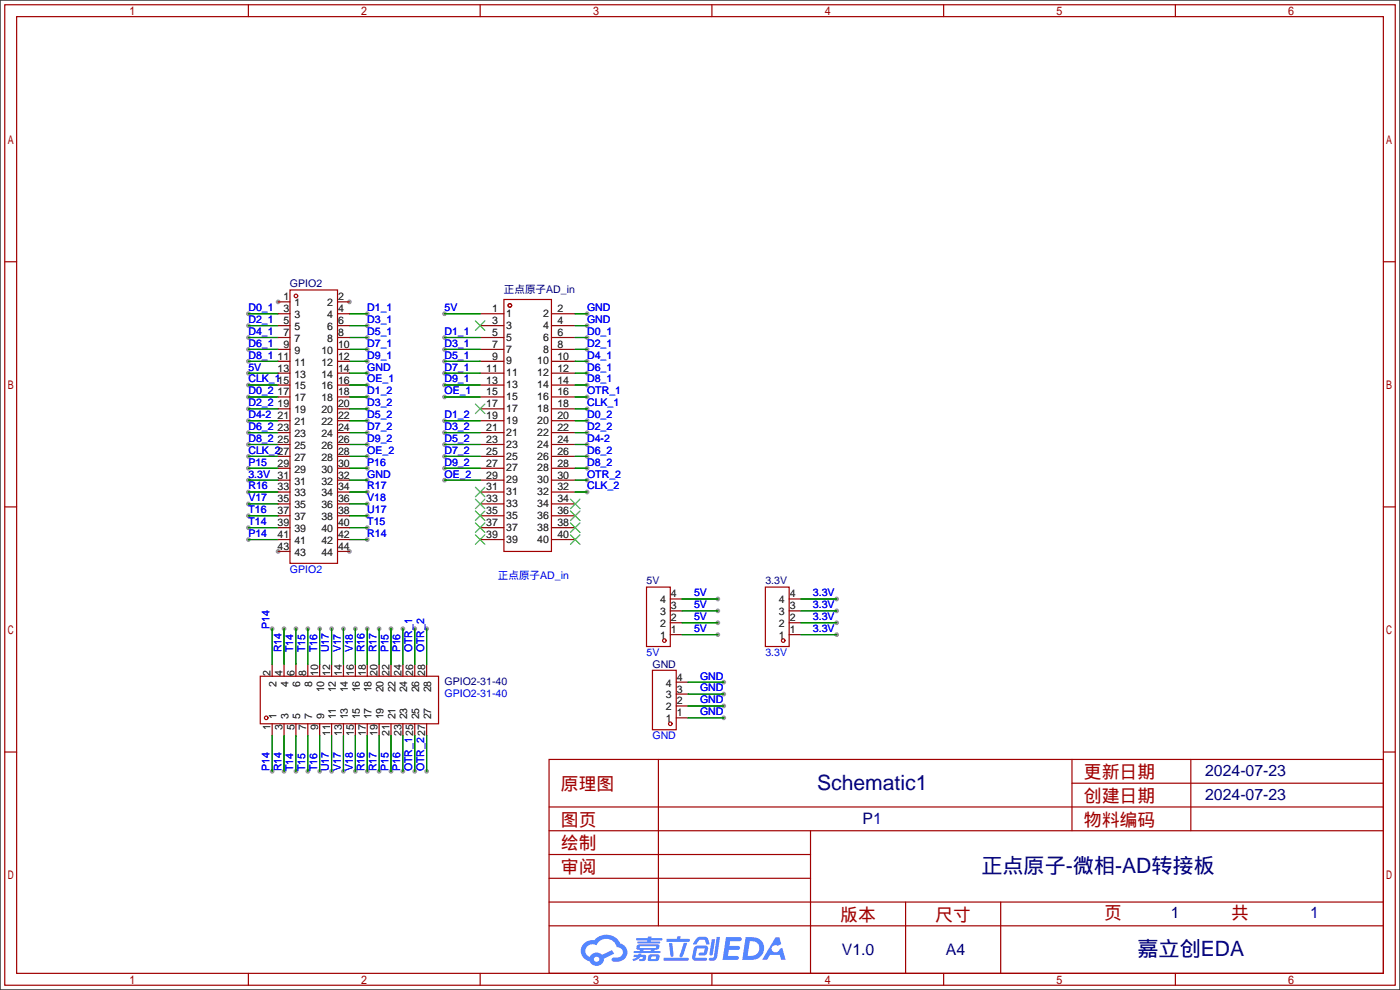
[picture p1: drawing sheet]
<svg xmlns="http://www.w3.org/2000/svg" width="299mm" height="212mm" viewBox="0 0 299 212" stroke-linecap="round" stroke-linejoin="round" font-family="sans-serif">
<path d="M0 0h299.2v211.6h-299.2z" fill="#fff" stroke="#000" stroke-width=".25"/>
<g fill="#999">
<circle cx="59.4" cy="64.5" r=".51"/>
<circle cx="74.7" cy="117.9" r=".51"/>
<circle cx="59.4" cy="117.9" r=".51"/>
<circle cx="74.7" cy="64.5" r=".51"/>
<circle cx="53.1" cy="79.8" r=".51"/>
<circle cx="95" cy="67.1" r=".51"/>
<circle cx="78.5" cy="79.8" r=".51"/>
<circle cx="78.5" cy="102.6" r=".51"/>
<circle cx="125.5" cy="67.1" r=".51"/>
<circle cx="125.5" cy="69.6" r=".51"/>
<circle cx="78.5" cy="67.1" r=".51"/>
<circle cx="78.5" cy="69.6" r=".51"/>
<circle cx="78.5" cy="72.1" r=".51"/>
<circle cx="78.5" cy="74.7" r=".51"/>
<circle cx="78.5" cy="77.2" r=".51"/>
<circle cx="95" cy="72.1" r=".51"/>
<circle cx="95" cy="74.7" r=".51"/>
<circle cx="95" cy="77.2" r=".51"/>
<circle cx="95" cy="79.8" r=".51"/>
<circle cx="95" cy="82.3" r=".51"/>
<circle cx="125.5" cy="72.1" r=".51"/>
<circle cx="53.1" cy="67.1" r=".51"/>
<circle cx="53.1" cy="69.6" r=".51"/>
<circle cx="53.1" cy="72.1" r=".51"/>
<circle cx="53.1" cy="74.7" r=".51"/>
<circle cx="53.1" cy="77.2" r=".51"/>
<circle cx="125.5" cy="74.7" r=".51"/>
<circle cx="125.5" cy="77.2" r=".51"/>
<circle cx="125.5" cy="79.8" r=".51"/>
<circle cx="125.5" cy="82.3" r=".51"/>
<circle cx="95" cy="84.8" r=".51"/>
<circle cx="78.5" cy="82.3" r=".51"/>
<circle cx="125.5" cy="84.8" r=".51"/>
<circle cx="53.1" cy="82.3" r=".51"/>
<circle cx="125.5" cy="87.4" r=".51"/>
<circle cx="95" cy="89.9" r=".51"/>
<circle cx="95" cy="92.5" r=".51"/>
<circle cx="95" cy="95" r=".51"/>
<circle cx="95" cy="97.5" r=".51"/>
<circle cx="95" cy="100.1" r=".51"/>
<circle cx="95" cy="102.6" r=".51"/>
<circle cx="125.5" cy="89.9" r=".51"/>
<circle cx="125.5" cy="92.5" r=".51"/>
<circle cx="125.5" cy="95" r=".51"/>
<circle cx="125.5" cy="97.5" r=".51"/>
<circle cx="125.5" cy="100.1" r=".51"/>
<circle cx="125.5" cy="102.6" r=".51"/>
<circle cx="125.5" cy="105.2" r=".51"/>
<circle cx="78.5" cy="84.8" r=".51"/>
<circle cx="78.5" cy="87.4" r=".51"/>
<circle cx="78.5" cy="89.9" r=".51"/>
<circle cx="78.5" cy="92.5" r=".51"/>
<circle cx="78.5" cy="95" r=".51"/>
<circle cx="78.5" cy="97.5" r=".51"/>
<circle cx="53.1" cy="102.6" r=".51"/>
<circle cx="53.1" cy="84.8" r=".51"/>
<circle cx="53.1" cy="87.4" r=".51"/>
<circle cx="53.1" cy="89.9" r=".51"/>
<circle cx="53.1" cy="92.5" r=".51"/>
<circle cx="53.1" cy="95" r=".51"/>
<circle cx="53.1" cy="97.5" r=".51"/>
<circle cx="53.1" cy="105.2" r=".51"/>
<circle cx="53.1" cy="107.7" r=".51"/>
<circle cx="53.1" cy="110.2" r=".51"/>
<circle cx="53.1" cy="112.8" r=".51"/>
<circle cx="53.1" cy="115.3" r=".51"/>
<circle cx="53.1" cy="100.1" r=".51"/>
<circle cx="78.5" cy="100.1" r=".51"/>
<circle cx="78.5" cy="105.2" r=".51"/>
<circle cx="78.5" cy="107.7" r=".51"/>
<circle cx="78.5" cy="110.2" r=".51"/>
<circle cx="78.5" cy="112.8" r=".51"/>
<circle cx="78.5" cy="115.3" r=".51"/>
<circle cx="58.2" cy="164.8" r=".51"/>
<circle cx="63.2" cy="164.8" r=".51"/>
<circle cx="68.3" cy="164.8" r=".51"/>
<circle cx="73.4" cy="164.8" r=".51"/>
<circle cx="78.5" cy="164.8" r=".51"/>
<circle cx="83.6" cy="164.8" r=".51"/>
<circle cx="88.6" cy="164.8" r=".51"/>
<circle cx="60.7" cy="164.8" r=".51"/>
<circle cx="65.8" cy="164.8" r=".51"/>
<circle cx="70.9" cy="164.8" r=".51"/>
<circle cx="75.9" cy="164.8" r=".51"/>
<circle cx="81" cy="164.8" r=".51"/>
<circle cx="86.1" cy="164.8" r=".51"/>
<circle cx="91.2" cy="164.8" r=".51"/>
<circle cx="153.4" cy="128" r=".51"/>
<circle cx="153.4" cy="130.6" r=".51"/>
<circle cx="153.4" cy="133.1" r=".51"/>
<circle cx="153.4" cy="135.6" r=".51"/>
<circle cx="154.7" cy="145.8" r=".51"/>
<circle cx="154.7" cy="148.3" r=".51"/>
<circle cx="154.7" cy="150.9" r=".51"/>
<circle cx="154.7" cy="153.4" r=".51"/>
<circle cx="178.8" cy="128" r=".51"/>
<circle cx="178.8" cy="130.6" r=".51"/>
<circle cx="178.8" cy="133.1" r=".51"/>
<circle cx="178.8" cy="135.6" r=".51"/>
<circle cx="63.2" cy="134.4" r=".51"/>
<circle cx="58.2" cy="134.4" r=".51"/>
<circle cx="60.7" cy="134.4" r=".51"/>
<circle cx="65.8" cy="134.4" r=".51"/>
<circle cx="68.3" cy="134.4" r=".51"/>
<circle cx="70.9" cy="134.4" r=".51"/>
<circle cx="73.4" cy="134.4" r=".51"/>
<circle cx="75.9" cy="134.4" r=".51"/>
<circle cx="78.5" cy="134.4" r=".51"/>
<circle cx="81" cy="134.4" r=".51"/>
<circle cx="83.6" cy="134.4" r=".51"/>
<circle cx="86.1" cy="134.4" r=".51"/>
<circle cx="88.6" cy="134.4" r=".51"/>
<circle cx="91.2" cy="134.4" r=".51"/>
</g>
<g fill="none" stroke="#a10000" stroke-width=".25">
<path d="M1 1h297.2v209.6h-297.2zM3.6 3.6h292.1v204.4h-292.1zM53.1 1v2.6M102.6 1v2.6M152.1 1v2.6M201.7 1v2.6M251.2 1v2.6M1 55.9h2.6M295.7 55.9h2.5M1 108.3h2.6M295.7 108.3h2.5M1 160.7h2.6"/>
<path d="M117.3 162.3h178.4v45.7h-178.4zM117.3 177.5h178.4M117.3 172.5h178.4M140.7 162.3v35.6M173.2 177.5v30.5M229.1 162.3v15.2M229.1 167.4h66.6M254.5 162.3v15.2M295.7 160.7h2.5M117.3 182.6h55.9M117.3 197.9h178.4M117.3 192.8h178.4"/>
<path d="M117.3 187.7h55.9M193.5 192.8v15.2M213.9 192.8v15.2M53.1 208v2.6M102.6 208v2.6M152.1 208v2.6M201.7 208v2.6M251.2 208v2.6"/>
</g>
<g fill="#5487ff">
<path d="M155.2 200.3h2.6a.48 .48 0 0 1 .7 .4 .48 .48 0 0 1-.6 .4h-1.8l-.2 1.1h1.9a.43 .43 0 0 1 .4 .4 .43 .43 0 0 1-.5 .4h-1.9l-.2 1.3h1.7a.45 .45 0 0 1 .5 .2 .45 .45 0 0 1-.1 .6h-3.3z"/>
<path d="M165.7 200.3h.9l.4 1.5-.8 .3a.84 .84 0 0 0-1.2 .3 .84 .84 0 0 0 .4 1.1 .84 .84 0 0 0 1.1-.4l.1-.2 .6-.3 .7 2.5h-1l-.2-1h-2.1l-.6 1h-1.1z"/>
<path d="M152.1 200.8h.7l-.5 3.1a.36 .36 0 0 1-.3 .3 .36 .36 0 0 1-.4-.3z"/>
<path d="M153.2 200.2h.7l-.6 4.3a1.13 1.13 0 0 1-1.8 .6l.2-.4h.7l.2-.2z"/>
<path d="M148.9 200.6l.6-.4h1a.77 .77 0 0 1 .9 .5l.3 1-.2 .2h-.5l-.3-.9-.2-.2-1 .1-.7 1-.6-.1-.1-.2z"/>
<path d="M148.4 202.4l.6-.3h1.7a.81 .81 0 0 1 .7 .5 .81 .81 0 0 1-.2 .8 .81 .81 0 0 1-.9 .8h-.7a.32 .32 0 0 1-.3-.3 .32 .32 0 0 1 .4-.3h.7l.2-.9-1.6 .1-.4 1.8 2.2 .1a.32 .32 0 0 1 .3 .4 .32 .32 0 0 1-.4 .2h-2.2l-.5-.3-.1-.5z"/>
<path d="M141.9 204.7h5a.33 .33 0 0 1 .3 .3 .33 .33 0 0 1-.3 .3h-4.9l-.2-.1z"/>
<path d="M146.1 201.5h.8l-.7 2a.98 .98 0 0 1-.7 1.1l-.3-.3z"/>
<path d="M143 201.6h.7l.3 2.5a.34 .34 0 0 1-.3 .4 .34 .34 0 0 1-.4-.3z"/>
<path d="M142.5 200.7h2.1l.3-.6h.6l-.1 .6h1.7a.32 .32 0 0 1 .4 .3 .32 .32 0 0 1-.4 .3h-4.5l-.2-.2z"/>
<path d="M135.5 204.1h.9l.1-.3h.6v.3h.8a.82 .82 0 0 1-.5 1.3h-.8v-.4l.7-.1 .1-.3a.68 .68 0 0 0-1 .4l-1.1 .4-.1-.4 .9-.5h-.7z"/>
<path d="M136 200.5h2.4l.1-.3h.7v.3h2.2l.2 .3-.2 .2h-2.3v.2h1.8l.2 .3-.2 .1h-4.5l-.1-.4h2l.1-.2h-2.3l-.1-.2z"/>
<path d="M159.4 200.3l-.8 4.9h1.7a2.5 2.5 0 0 0 3-2.5 2.5 2.5 0 0 0-3.1-2.4zM160.3 201.1a1.61 1.61 0 0 1 2 1.5 1.61 1.61 0 0 1-1.8 1.7h-.7z"/>
<path d="M136.2 202a.55 .55 0 0 0-.2 .8 .55 .55 0 0 0 .7 .2l.1 .3h-1.3v.3l5.4 .1 .3-.2-.2-.2h-1.2l.2-.3a.7 .7 0 0 0 .8-.3 .7 .7 0 0 0 0-.8l-4.2-.1zM136.8 202.3l3.3-.1 .1 .1-.2 .3h-3.2zM137.5 203h1.7l-.2 .3h-1.4z"/>
<path d="M138.6 204.2a1.05 1.05 0 0 0 0 1.2 2.91 2.91 0 0 0 2.2-.2 .98 .98 0 0 0 0-1.2h-1.6zM139.2 204.5l.9-.1 .1 .4-.2 .2-.8-.1z"/>
<path d="M124.9 201.6a2.23 2.23 0 0 0-.7 2.3 2.23 2.23 0 0 0 1.8 1.6 1.58 1.58 0 0 0 1.8 .9 1.58 1.58 0 0 0 1.3-1.5l2.2-1.1-.5-.7-2.1 1a1.65 1.65 0 0 0-2.7 .4 1.45 1.45 0 0 1-.8-1.9 1.45 1.45 0 0 1 2-.7l.3 .1a2.3 2.3 0 0 1 2.3-1.3 2.3 2.3 0 0 1 2 1.7 1.12 1.12 0 0 1 1.3 1 1.12 1.12 0 0 1-1.1 1.2h-.7a.45 .45 0 0 0-.6 .4 .45 .45 0 0 0 .5 .5 2.21 2.21 0 0 0 2.2-.5 2.21 2.21 0 0 0 .5-2.3 2.13 2.13 0 0 0-1.3-1.1 3.3 3.3 0 0 0-5.6-.7l-1.1 .1zM127 205a.57 .57 0 0 1 1.1 0 .57 .57 0 0 1-1.1 0z"/>
</g>
<g fill="none" stroke="#a10000" stroke-width=".25">
<path d="M62 62h10.1v58.4h-10.1zM107.7 64h10.2v53.9h-10.2zM138.2 125.5h5.1v12.7h-5.1zM163.6 125.5h5.1v12.7h-5.1zM55.6 144.5h38.1v10.2h-38.1zM139.4 143.3h5.1v12.7h-5.1z"/>
<circle cx="63.2" cy="63.2" r=".38"/>
<circle cx="109" cy="65.3" r=".38"/>
<circle cx="142" cy="136.9" r=".38"/>
<circle cx="167.4" cy="136.9" r=".38"/>
<circle cx="56.9" cy="153.4" r=".38"/>
<circle cx="143.3" cy="154.7" r=".38"/>
</g>
<g fill="none" stroke="#870000" stroke-width=".25">
<path d="M59.4 67.1h2.6M59.4 69.6h2.6M59.4 72.1h2.6M59.4 74.7h2.6M59.4 77.2h2.6M59.4 79.8h2.6M59.4 64.5h2.6M72.1 67.1h2.6M72.1 69.6h2.6M72.1 72.1h2.6M72.1 74.7h2.6M72.1 77.2h2.6"/>
<path d="M72.1 79.8h2.6M72.1 64.5h2.6M102.6 67.1h5.1M102.6 69.6h5.1M102.6 72.1h5.1M102.6 74.7h5.1M102.6 77.2h5.1M102.6 79.8h5.1M117.9 67.1h5M117.9 69.6h5M117.9 72.1h5M117.9 74.7h5"/>
<path d="M117.9 77.2h5M117.9 79.8h5M59.4 82.3h2.6M59.4 84.8h2.6M59.4 87.4h2.6M59.4 89.9h2.6M59.4 92.5h2.6M59.4 95h2.6M59.4 97.5h2.6M72.1 82.3h2.6M72.1 84.8h2.6M72.1 87.4h2.6"/>
<path d="M72.1 89.9h2.6M72.1 92.5h2.6M72.1 95h2.6M72.1 97.5h2.6M102.6 82.3h5.1M102.6 84.8h5.1M102.6 87.4h5.1M102.6 89.9h5.1M102.6 92.5h5.1M102.6 95h5.1M102.6 97.5h5.1M117.9 82.3h5"/>
<path d="M117.9 84.8h5M117.9 87.4h5M117.9 89.9h5M117.9 92.5h5M117.9 95h5M117.9 97.5h5M59.4 100.1h2.6M59.4 102.6h2.6M59.4 105.2h2.6M59.4 107.7h2.6M59.4 110.2h2.6M59.4 112.8h2.6"/>
<path d="M59.4 115.3h2.6M59.4 117.9h2.6M72.1 100.1h2.6M72.1 102.6h2.6M72.1 105.2h2.6M72.1 107.7h2.6M72.1 110.2h2.6M72.1 112.8h2.6M72.1 115.3h2.6M72.1 117.9h2.6M102.6 100.1h5.1M102.6 102.6h5.1"/>
<path d="M102.6 105.2h5.1M102.6 107.7h5.1M102.6 110.2h5.1M102.6 112.8h5.1M102.6 115.3h5.1M117.9 100.1h5M117.9 102.6h5M117.9 105.2h5M117.9 107.7h5M117.9 110.2h5M117.9 112.8h5M117.9 115.3h5"/>
<path d="M143.3 135.6h2.5M143.3 133.1h2.5M143.3 130.6h2.5M143.3 128h2.5M168.7 135.6h2.5M168.7 133.1h2.5M168.7 130.6h2.5M168.7 128h2.5M58.2 142v2.5M58.2 154.7v2.5M60.7 142v2.5M60.7 154.7v2.5"/>
<path d="M63.2 142v2.5M63.2 154.7v2.5M65.8 142v2.5M65.8 154.7v2.5M68.3 142v2.5M68.3 154.7v2.5M70.9 142v2.5M70.9 154.7v2.5M73.4 142v2.5M73.4 154.7v2.5M75.9 142v2.5M75.9 154.7v2.5"/>
<path d="M78.5 142v2.5M78.5 154.7v2.5M81 142v2.5M81 154.7v2.5M83.6 142v2.5M83.6 154.7v2.5M86.1 142v2.5M86.1 154.7v2.5M88.6 142v2.5M88.6 154.7v2.5M91.2 142v2.5M91.2 154.7v2.5"/>
<path d="M144.5 153.4h2.6M144.5 150.9h2.6M144.5 148.3h2.6M144.5 145.8h2.6"/>
</g>
<g fill="none" stroke="#3c3" stroke-width=".25">
<path d="M101.6 68.6l2 2M103.6 68.6l-2 2M101.6 86.4l2 2M103.6 86.4l-2 2M101.6 104.1l2 2.1M101.6 106.7l2 2M101.6 109.2l2 2.1M101.6 111.8l2 2M101.6 114.3l2 2M103.6 104.1l-2 2.1M103.6 106.7l-2 2M103.6 109.2l-2 2.1"/>
<path d="M103.6 111.8l-2 2M103.6 114.3l-2 2M121.9 106.7l2.1 2M121.9 109.2l2.1 2.1M121.9 111.8l2.1 2M121.9 114.3l2.1 2M124 106.7l-2.1 2M124 109.2l-2.1 2.1M124 111.8l-2.1 2M124 114.3l-2.1 2"/>
</g>
<g fill="none" stroke="#008700" stroke-width=".25">
<path d="M53.1 79.8h6.3M53.1 67.1h6.3M53.1 69.6h6.3M53.1 72.1h6.3M53.1 74.7h6.3M53.1 77.2h6.3M74.7 79.8h3.8M74.7 67.1h3.8M74.7 69.6h3.8M74.7 72.1h3.8M74.7 74.7h3.8M74.7 77.2h3.8"/>
<path d="M95 79.8h7.6M95 67.1h7.6M95 72.1h7.6M95 74.7h7.6M95 77.2h7.6M122.9 79.8h2.6M122.9 67.1h2.6M122.9 69.6h2.6M122.9 72.1h2.6M122.9 74.7h2.6M122.9 77.2h2.6M53.1 82.3h6.3"/>
<path d="M53.1 84.8h6.3M53.1 87.4h6.3M53.1 89.9h6.3M53.1 92.5h6.3M53.1 95h6.3M53.1 97.5h6.3M74.7 82.3h3.8M74.7 84.8h3.8M74.7 87.4h3.8M74.7 89.9h3.8M74.7 92.5h3.8M74.7 95h3.8"/>
<path d="M74.7 97.5h3.8M95 82.3h7.6M95 84.8h7.6M95 89.9h7.6M95 92.5h7.6M95 95h7.6M95 97.5h7.6M122.9 82.3h2.6M122.9 84.8h2.6M122.9 87.4h2.6M122.9 89.9h2.6M122.9 92.5h2.6"/>
<path d="M122.9 95h2.6M122.9 97.5h2.6M53.1 102.6h6.3M53.1 100.1h6.3M53.1 105.2h6.3M53.1 107.7h6.3M53.1 110.2h6.3M53.1 112.8h6.3M53.1 115.3h6.3M74.7 102.6h3.8M74.7 100.1h3.8M74.7 105.2h3.8"/>
<path d="M74.7 107.7h3.8M74.7 110.2h3.8M74.7 112.8h3.8M74.7 115.3h3.8M95 102.6h7.6M95 100.1h7.6M122.9 102.6h2.6M122.9 100.1h2.6M122.9 105.2h2.6M58.2 134.4v7.6M60.7 134.4v7.6M63.2 134.4v7.6"/>
<path d="M65.8 134.4v7.6M68.3 134.4v7.6M70.9 134.4v7.6M73.4 134.4v7.6M75.9 134.4v7.6M78.5 134.4v7.6M81 134.4v7.6M83.6 134.4v7.6M86.1 134.4v7.6M88.6 134.4v7.6M91.2 134.4v7.6M145.8 128h7.6"/>
<path d="M145.8 130.6h7.6M145.8 133.1h7.6M145.8 135.6h7.6M171.2 128h7.6M171.2 130.6h7.6M171.2 133.1h7.6M171.2 135.6h7.6M58.2 157.2v7.6M60.7 157.2v7.6M63.2 157.2v7.6M65.8 157.2v7.6M68.3 157.2v7.6"/>
<path d="M70.9 157.2v7.6M73.4 157.2v7.6M75.9 157.2v7.6M78.5 157.2v7.6M81 157.2v7.6M83.6 157.2v7.6M86.1 157.2v7.6M88.6 157.2v7.6M91.2 157.2v7.6M147.1 145.8h7.6M147.1 148.3h7.6M147.1 150.9h7.6"/>
<path d="M147.1 153.4h7.6"/>
</g>
<g font-size="4.5" fill="#000080">
<text x="174.6" y="168.8">Schematic1</text>
<text x="209.7" y="186.6">正点原子-微相-AD转接板</text>
<text x="243.1" y="204.4">嘉立创EDA</text>
</g>
<g font-size="3.8" fill="#a00000">
<text x="231.6" y="166.3">更新日期</text>
<text x="119.9" y="168.8">原理图</text>
<text x="231.6" y="171.4">创建日期</text>
<text x="119.9" y="176.4">图页</text>
<text x="231.6" y="176.4">物料编码</text>
<text x="119.9" y="181.5">绘制</text>
<text x="119.9" y="186.6">审阅</text>
<text x="179.6" y="196.8">版本</text>
<text x="199.9" y="196.8">尺寸</text>
<text x="236" y="196.5">页</text>
<text x="263.1" y="196.5">共</text>
</g>
<g font-size="3.4" fill="#000080">
<text x="257.6" y="165.9">2024-07-23</text>
<text x="257.6" y="171">2024-07-23</text>
<text x="184.4" y="176.1">P1</text>
<text x="250.3" y="196.1">1</text>
<text x="280" y="196.1">1</text>
<text x="179.9" y="204">V1.0</text>
<text x="202.1" y="204">A4</text>
</g>
<g font-size="2.3">
<text x="60.6" y="64.2">1</text>
<text x="62.9" y="65.5">1</text>
<text x="69.9" y="65.5">2</text>
<text x="72.3" y="64.2">2</text>
<text x="60.6" y="66.7">3</text>
<text x="60.6" y="69.3">5</text>
<text x="60.6" y="71.8">7</text>
<text x="62.9" y="68">3</text>
<text x="62.9" y="70.5">5</text>
<text x="69.9" y="70.5">6</text>
<text x="69.9" y="68">4</text>
<text x="72.3" y="71.8">8</text>
<text x="72.3" y="69.3">6</text>
<text x="72.3" y="66.7">4</text>
<text x="105.2" y="66.7">1</text>
<text x="105.2" y="69.3">3</text>
<text x="105.2" y="71.8">5</text>
<text x="108.2" y="67.7">1</text>
<text x="108.2" y="70.3">3</text>
<text x="116.1" y="67.7">2</text>
<text x="116.1" y="70.3">4</text>
<text x="119.1" y="66.7">2</text>
<text x="119.1" y="69.3">4</text>
<text x="119.1" y="71.8">6</text>
<text x="59.3" y="76.9">11</text>
<text x="60.6" y="74.3">9</text>
<text x="62.9" y="73.1">7</text>
<text x="62.9" y="75.6">9</text>
<text x="68.7" y="75.6">10</text>
<text x="69.9" y="73.1">8</text>
<text x="72.3" y="76.9">12</text>
<text x="72.3" y="74.3">10</text>
<text x="105.2" y="74.3">7</text>
<text x="105.2" y="76.9">9</text>
<text x="108.2" y="72.8">5</text>
<text x="108.2" y="75.4">7</text>
<text x="108.2" y="77.9">9</text>
<text x="114.8" y="77.9">10</text>
<text x="116.1" y="72.8">6</text>
<text x="116.1" y="75.4">8</text>
<text x="119.1" y="74.3">8</text>
<text x="119.1" y="76.9">10</text>
<text x="59.3" y="79.4">13</text>
<text x="62.9" y="78.2">11</text>
<text x="62.9" y="80.7">13</text>
<text x="62.9" y="83.2">15</text>
<text x="68.7" y="83.2">16</text>
<text x="68.7" y="80.7">14</text>
<text x="68.7" y="78.2">12</text>
<text x="72.3" y="82">16</text>
<text x="72.3" y="79.4">14</text>
<text x="103.9" y="79.4">11</text>
<text x="103.9" y="82">13</text>
<text x="108.2" y="80.4">11</text>
<text x="108.2" y="83">13</text>
<text x="114.8" y="80.4">12</text>
<text x="114.8" y="83">14</text>
<text x="119.1" y="79.4">12</text>
<text x="119.1" y="82">14</text>
<text x="59.3" y="84.5">17</text>
<text x="59.3" y="87">19</text>
<text x="59.3" y="89.6">21</text>
<text x="62.9" y="85.8">17</text>
<text x="62.9" y="88.3">19</text>
<text x="68.7" y="88.3">20</text>
<text x="68.7" y="85.8">18</text>
<text x="72.3" y="89.6">22</text>
<text x="72.3" y="87">20</text>
<text x="72.3" y="84.5">18</text>
<text x="103.9" y="84.5">15</text>
<text x="103.9" y="87">17</text>
<text x="103.9" y="89.6">19</text>
<text x="108.2" y="85.5">15</text>
<text x="108.2" y="88.1">17</text>
<text x="114.8" y="85.5">16</text>
<text x="114.8" y="88.1">18</text>
<text x="119.1" y="84.5">16</text>
<text x="119.1" y="87">18</text>
<text x="119.1" y="89.6">20</text>
<text x="59.3" y="92.1">23</text>
<text x="59.3" y="94.7">25</text>
<text x="62.9" y="90.9">21</text>
<text x="62.9" y="93.4">23</text>
<text x="62.9" y="95.9">25</text>
<text x="68.7" y="95.9">26</text>
<text x="68.7" y="93.4">24</text>
<text x="68.7" y="90.9">22</text>
<text x="72.3" y="94.7">26</text>
<text x="72.3" y="92.1">24</text>
<text x="103.9" y="92.1">21</text>
<text x="103.9" y="94.7">23</text>
<text x="108.2" y="90.6">19</text>
<text x="108.2" y="93.1">21</text>
<text x="108.2" y="95.7">23</text>
<text x="114.8" y="90.6">20</text>
<text x="114.8" y="93.1">22</text>
<text x="114.8" y="95.7">24</text>
<text x="119.1" y="92.1">22</text>
<text x="119.1" y="94.7">24</text>
<text x="59.3" y="99.7">29</text>
<text x="62.9" y="98.5">27</text>
<text x="62.9" y="101">29</text>
<text x="68.7" y="101">30</text>
<text x="68.7" y="98.5">28</text>
<text x="72.3" y="99.7">30</text>
<text x="72.3" y="97.2">28</text>
<text x="103.9" y="97.2">25</text>
<text x="103.9" y="99.7">27</text>
<text x="108.2" y="98.2">25</text>
<text x="108.2" y="100.8">27</text>
<text x="114.8" y="98.2">26</text>
<text x="114.8" y="100.8">28</text>
<text x="119.1" y="97.2">26</text>
<text x="119.1" y="99.7">28</text>
<text x="59.3" y="102.3">31</text>
<text x="59.3" y="104.8">33</text>
<text x="59.3" y="107.4">35</text>
<text x="62.9" y="103.6">31</text>
<text x="62.9" y="106.1">33</text>
<text x="68.7" y="106.1">34</text>
<text x="68.7" y="103.6">32</text>
<text x="72.3" y="107.4">36</text>
<text x="72.3" y="104.8">34</text>
<text x="72.3" y="102.3">32</text>
<text x="103.9" y="102.3">29</text>
<text x="103.9" y="104.8">31</text>
<text x="103.9" y="107.4">33</text>
<text x="108.2" y="103.3">29</text>
<text x="108.2" y="105.8">31</text>
<text x="114.8" y="103.3">30</text>
<text x="114.8" y="105.8">32</text>
<text x="119.1" y="102.3">30</text>
<text x="119.1" y="104.8">32</text>
<text x="119.1" y="107.4">34</text>
<text x="59.3" y="109.9">37</text>
<text x="59.3" y="112.4">39</text>
<text x="62.9" y="108.6">35</text>
<text x="62.9" y="111.2">37</text>
<text x="62.9" y="113.7">39</text>
<text x="68.7" y="113.7">40</text>
<text x="68.7" y="111.2">38</text>
<text x="68.7" y="108.6">36</text>
<text x="72.3" y="112.4">40</text>
<text x="72.3" y="109.9">38</text>
<text x="103.9" y="109.9">35</text>
<text x="103.9" y="112.4">37</text>
<text x="108.2" y="108.4">33</text>
<text x="108.2" y="110.9">35</text>
<text x="108.2" y="113.5">37</text>
<text x="114.8" y="108.4">34</text>
<text x="114.8" y="110.9">36</text>
<text x="114.8" y="113.5">38</text>
<text x="119.1" y="109.9">36</text>
<text x="119.1" y="112.4">38</text>
<text x="59.3" y="115">41</text>
<text x="59.3" y="117.5">43</text>
<text x="62.9" y="116.3">41</text>
<text x="62.9" y="118.8">43</text>
<text x="68.7" y="118.8">44</text>
<text x="68.7" y="116.3">42</text>
<text x="72.3" y="117.5">44</text>
<text x="72.3" y="115">42</text>
<text x="103.9" y="115">39</text>
<text x="108.2" y="116">39</text>
<text x="114.8" y="116">40</text>
<text x="119.1" y="115">40</text>
<text x="141.1" y="131.5">3</text>
<text x="141.1" y="129">4</text>
<text x="143.4" y="130.2">3</text>
<text x="143.4" y="127.7">4</text>
<text x="166.5" y="131.5">3</text>
<text x="166.5" y="129">4</text>
<text x="168.8" y="130.2">3</text>
<text x="168.8" y="127.7">4</text>
<text x="141.1" y="136.6">1</text>
<text x="141.1" y="134">2</text>
<text x="143.4" y="135.3">1</text>
<text x="143.4" y="132.8">2</text>
<text x="166.5" y="136.6">1</text>
<text x="166.5" y="134">2</text>
<text x="168.8" y="135.3">1</text>
<text x="168.8" y="132.8">2</text>
<text x="57.8" y="144.4" transform="rotate(-90 57.8 144.4)">2</text>
<text x="59.1" y="146.7" transform="rotate(-90 59.1 146.7)">2</text>
<text x="60.4" y="144.4" transform="rotate(-90 60.4 144.4)">4</text>
<text x="61.6" y="146.7" transform="rotate(-90 61.6 146.7)">4</text>
<text x="62.9" y="144.4" transform="rotate(-90 62.9 144.4)">6</text>
<text x="64.2" y="146.7" transform="rotate(-90 64.2 146.7)">6</text>
<text x="65.5" y="144.4" transform="rotate(-90 65.5 144.4)">8</text>
<text x="66.7" y="146.7" transform="rotate(-90 66.7 146.7)">8</text>
<text x="68" y="144.4" transform="rotate(-90 68 144.4)">10</text>
<text x="69.3" y="148" transform="rotate(-90 69.3 148)">10</text>
<text x="70.5" y="144.4" transform="rotate(-90 70.5 144.4)">12</text>
<text x="71.8" y="148" transform="rotate(-90 71.8 148)">12</text>
<text x="73.1" y="144.4" transform="rotate(-90 73.1 144.4)">14</text>
<text x="74.3" y="148" transform="rotate(-90 74.3 148)">14</text>
<text x="75.6" y="144.4" transform="rotate(-90 75.6 144.4)">16</text>
<text x="76.9" y="148" transform="rotate(-90 76.9 148)">16</text>
<text x="78.2" y="144.4" transform="rotate(-90 78.2 144.4)">18</text>
<text x="79.4" y="148" transform="rotate(-90 79.4 148)">18</text>
<text x="80.7" y="144.4" transform="rotate(-90 80.7 144.4)">20</text>
<text x="82" y="148" transform="rotate(-90 82 148)">20</text>
<text x="83.2" y="144.4" transform="rotate(-90 83.2 144.4)">22</text>
<text x="84.5" y="148" transform="rotate(-90 84.5 148)">22</text>
<text x="85.8" y="144.4" transform="rotate(-90 85.8 144.4)">24</text>
<text x="87" y="148" transform="rotate(-90 87 148)">24</text>
<text x="88.3" y="144.4" transform="rotate(-90 88.3 144.4)">26</text>
<text x="89.6" y="148" transform="rotate(-90 89.6 148)">26</text>
<text x="90.9" y="144.4" transform="rotate(-90 90.9 144.4)">28</text>
<text x="92.1" y="148" transform="rotate(-90 92.1 148)">28</text>
<text x="142.3" y="149.3">3</text>
<text x="142.3" y="146.7">4</text>
<text x="144.7" y="148">3</text>
<text x="144.7" y="145.5">4</text>
<text x="59.1" y="153.7" transform="rotate(-90 59.1 153.7)">1</text>
<text x="61.6" y="153.7" transform="rotate(-90 61.6 153.7)">3</text>
<text x="64.2" y="153.7" transform="rotate(-90 64.2 153.7)">5</text>
<text x="66.7" y="153.7" transform="rotate(-90 66.7 153.7)">7</text>
<text x="69.3" y="153.7" transform="rotate(-90 69.3 153.7)">9</text>
<text x="71.8" y="153.7" transform="rotate(-90 71.8 153.7)">11</text>
<text x="74.3" y="153.7" transform="rotate(-90 74.3 153.7)">13</text>
<text x="76.9" y="153.7" transform="rotate(-90 76.9 153.7)">15</text>
<text x="79.4" y="153.7" transform="rotate(-90 79.4 153.7)">17</text>
<text x="82" y="153.7" transform="rotate(-90 82 153.7)">19</text>
<text x="84.5" y="153.7" transform="rotate(-90 84.5 153.7)">21</text>
<text x="87" y="153.7" transform="rotate(-90 87 153.7)">23</text>
<text x="89.6" y="153.7" transform="rotate(-90 89.6 153.7)">25</text>
<text x="92.1" y="153.7" transform="rotate(-90 92.1 153.7)">27</text>
<text x="142.3" y="154.4">1</text>
<text x="142.3" y="151.8">2</text>
<text x="144.7" y="153.1">1</text>
<text x="144.7" y="150.5">2</text>
<text x="57.8" y="156.1" transform="rotate(-90 57.8 156.1)">1</text>
<text x="60.4" y="156.1" transform="rotate(-90 60.4 156.1)">3</text>
<text x="62.9" y="156.1" transform="rotate(-90 62.9 156.1)">5</text>
<text x="65.5" y="156.1" transform="rotate(-90 65.5 156.1)">7</text>
<text x="68" y="156.1" transform="rotate(-90 68 156.1)">9</text>
<text x="70.5" y="157.3" transform="rotate(-90 70.5 157.3)">11</text>
<text x="73.1" y="157.3" transform="rotate(-90 73.1 157.3)">13</text>
<text x="75.6" y="157.3" transform="rotate(-90 75.6 157.3)">15</text>
<text x="78.2" y="157.3" transform="rotate(-90 78.2 157.3)">17</text>
<text x="80.7" y="157.3" transform="rotate(-90 80.7 157.3)">19</text>
<text x="83.2" y="157.3" transform="rotate(-90 83.2 157.3)">21</text>
<text x="85.8" y="157.3" transform="rotate(-90 85.8 157.3)">23</text>
</g>
<g font-size="2.3" fill="#000080">
<text x="62" y="61.4">GPIO2</text>
<text x="107.7" y="62.7">正点原子AD_in</text>
<text x="138.2" y="124.9">5V</text>
<text x="163.6" y="124.9">3.3V</text>
<text x="139.4" y="142.7">GND</text>
<text x="95" y="146.5">GPIO2-31-40</text>
</g>
<g font-size="2.3" fill="#00f">
<text x="53.1" y="66.5">D0_1</text>
<text x="53.1" y="69">D2_1</text>
<text x="53.1" y="71.6">D4_1</text>
<text x="78.5" y="66.5">D1_1</text>
<text x="78.5" y="69">D3_1</text>
<text x="78.5" y="71.6">D5_1</text>
<text x="95" y="66.5">5V</text>
<text x="95" y="71.6">D1_1</text>
<text x="125.5" y="66.5">GND</text>
<text x="125.5" y="69">GND</text>
<text x="125.5" y="71.6">D0_1</text>
<text x="53.1" y="74.1">D6_1</text>
<text x="53.1" y="76.7">D8_1</text>
<text x="78.5" y="74.1">D7_1</text>
<text x="78.5" y="76.7">D9_1</text>
<text x="95" y="74.1">D3_1</text>
<text x="95" y="76.7">D5_1</text>
<text x="125.5" y="74.1">D2_1</text>
<text x="125.5" y="76.7">D4_1</text>
<text x="53.1" y="79.2">5V</text>
<text x="53.1" y="81.7">CLK_115</text>
<text x="78.5" y="79.2">GND</text>
<text x="78.5" y="81.7">OE_1</text>
<text x="95" y="79.2">D7_1</text>
<text x="95" y="81.7">D9_1</text>
<text x="125.5" y="79.2">D6_1</text>
<text x="125.5" y="81.7">D8_1</text>
<text x="53.1" y="84.3">D0_2</text>
<text x="53.1" y="86.8">D2_2</text>
<text x="53.1" y="89.4">D4-2</text>
<text x="78.5" y="84.3">D1_2</text>
<text x="78.5" y="86.8">D3_2</text>
<text x="78.5" y="89.4">D5_2</text>
<text x="95" y="84.3">OE_1</text>
<text x="95" y="89.4">D1_2</text>
<text x="125.5" y="84.3">OTR_1</text>
<text x="125.5" y="86.8">CLK_1</text>
<text x="125.5" y="89.4">D0_2</text>
<text x="53.1" y="91.9">D6_2</text>
<text x="53.1" y="94.4">D8_2</text>
<text x="78.5" y="91.9">D7_2</text>
<text x="78.5" y="94.4">D9_2</text>
<text x="95" y="91.9">D3_2</text>
<text x="95" y="94.4">D5_2</text>
<text x="125.5" y="91.9">D2_2</text>
<text x="125.5" y="94.4">D4-2</text>
<text x="53.1" y="97">CLK_227</text>
<text x="53.1" y="99.5">P15</text>
<text x="78.5" y="97">OE_2</text>
<text x="78.5" y="99.5">P16</text>
<text x="95" y="97">D7_2</text>
<text x="95" y="99.5">D9_2</text>
<text x="125.5" y="97">D6_2</text>
<text x="125.5" y="99.5">D8_2</text>
<text x="53.1" y="102.1">3.3V</text>
<text x="53.1" y="104.6">R16</text>
<text x="53.1" y="107.1">V17</text>
<text x="78.5" y="102.1">GND</text>
<text x="78.5" y="104.6">R17</text>
<text x="78.5" y="107.1">V18</text>
<text x="95" y="102.1">OE_2</text>
<text x="125.5" y="102.1">OTR_2</text>
<text x="125.5" y="104.6">CLK_2</text>
<text x="53.1" y="109.7">T16</text>
<text x="53.1" y="112.2">T14</text>
<text x="78.5" y="109.7">U17</text>
<text x="78.5" y="112.2">T15</text>
<text x="53.1" y="114.8">P14</text>
<text x="78.5" y="114.8">R14</text>
<text x="62" y="122.4">GPIO2</text>
<text x="106.4" y="123.6">正点原子AD_in</text>
<text x="148.3" y="127.5">5V</text>
<text x="148.3" y="130">5V</text>
<text x="173.7" y="127.5">3.3V</text>
<text x="173.7" y="130">3.3V</text>
<text x="57.6" y="134.4" transform="rotate(-90 57.6 134.4)">P14</text>
<text x="148.3" y="132.5">5V</text>
<text x="148.3" y="135.1">5V</text>
<text x="173.7" y="132.5">3.3V</text>
<text x="173.7" y="135.1">3.3V</text>
<text x="60.1" y="139.4" transform="rotate(-90 60.1 139.4)">R14</text>
<text x="62.7" y="139.4" transform="rotate(-90 62.7 139.4)">T14</text>
<text x="65.2" y="139.4" transform="rotate(-90 65.2 139.4)">T15</text>
<text x="67.8" y="139.4" transform="rotate(-90 67.8 139.4)">T16</text>
<text x="70.3" y="139.4" transform="rotate(-90 70.3 139.4)">U17</text>
<text x="72.8" y="139.4" transform="rotate(-90 72.8 139.4)">V17</text>
<text x="75.4" y="139.4" transform="rotate(-90 75.4 139.4)">V18</text>
<text x="77.9" y="139.4" transform="rotate(-90 77.9 139.4)">R16</text>
<text x="80.5" y="139.4" transform="rotate(-90 80.5 139.4)">R17</text>
<text x="83" y="139.4" transform="rotate(-90 83 139.4)">P15</text>
<text x="85.5" y="139.4" transform="rotate(-90 85.5 139.4)">P16</text>
<text x="88.1" y="139.4" transform="rotate(-90 88.1 139.4)">OTR_1</text>
<text x="90.6" y="139.4" transform="rotate(-90 90.6 139.4)">OTR_2</text>
<text x="138.2" y="140.2">5V</text>
<text x="163.6" y="140.2">3.3V</text>
<text x="95" y="149">GPIO2-31-40</text>
<text x="149.6" y="145.2">GND</text>
<text x="149.6" y="147.8">GND</text>
<text x="149.6" y="150.3">GND</text>
<text x="149.6" y="152.9">GND</text>
<text x="139.4" y="157.9">GND</text>
<text x="57.6" y="164.8" transform="rotate(-90 57.6 164.8)">P14</text>
<text x="60.1" y="164.8" transform="rotate(-90 60.1 164.8)">R14</text>
<text x="62.7" y="164.8" transform="rotate(-90 62.7 164.8)">T14</text>
<text x="65.2" y="164.8" transform="rotate(-90 65.2 164.8)">T15</text>
<text x="67.8" y="164.8" transform="rotate(-90 67.8 164.8)">T16</text>
<text x="70.3" y="164.8" transform="rotate(-90 70.3 164.8)">U17</text>
<text x="72.8" y="164.8" transform="rotate(-90 72.8 164.8)">V17</text>
<text x="75.4" y="164.8" transform="rotate(-90 75.4 164.8)">V18</text>
<text x="77.9" y="164.8" transform="rotate(-90 77.9 164.8)">R16</text>
<text x="80.5" y="164.8" transform="rotate(-90 80.5 164.8)">R17</text>
<text x="83" y="164.8" transform="rotate(-90 83 164.8)">P15</text>
<text x="85.5" y="164.8" transform="rotate(-90 85.5 164.8)">P16</text>
<text x="88.1" y="164.8" transform="rotate(-90 88.1 164.8)">OTR_125</text>
<text x="90.6" y="164.8" transform="rotate(-90 90.6 164.8)">OTR_227</text>
</g>
</svg>
